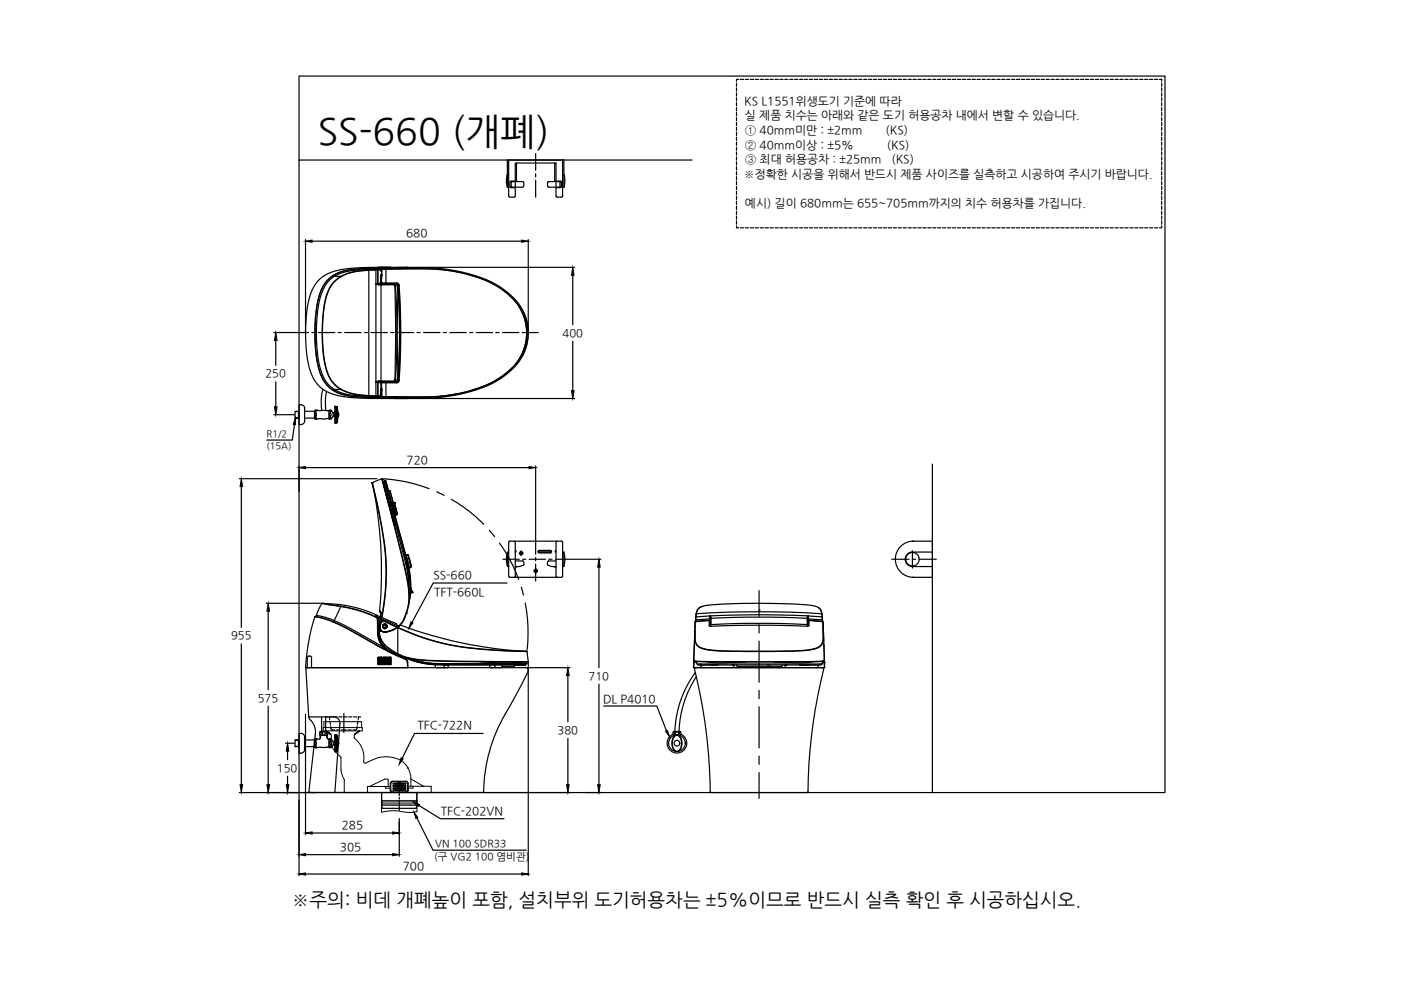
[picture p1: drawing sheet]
<svg xmlns="http://www.w3.org/2000/svg" width="297mm" height="210mm" viewBox="0 0 297 210" stroke-linecap="round" stroke-linejoin="round" font-family="sans-serif">
<!-- layer: 0 -->
<g fill="none" stroke="#000" stroke-width=".25">
<path d="M64.8 50.8v19.6M66.2 51.1h44.4M84.4 56.7h37.4M112 50.8v19.6M121.4 58.4v10.5M58 70.5h5.4M58.5 72.2v5.3M121.4 72.3v10.5M58 87.9h4.4M58.5 81v5.3M62.4 90l-.4 3.3h-5.4M83.6 84.5h38.2"/>
<path d="M50.7 101.5h29.2M51.2 103.2v29.8M81.4 101.5a32 32 0 0 1 9.6 2.1M92.6 104.3l1.6 .7M95.7 105.9l1.2 .7a31.9 31.9 0 0 1 5.7 4.6M103.7 112.4l1.2 1.4M105.9 115.2l.4 .5a31.9 31.9 0 0 1 3.7 7.2M121.3 118.6h6.1M51.2 136.5v29.9M56.5 127.9h11.7M56.9 129.6v16.6M81.2 132.4a.5 .5 0 0 1 .7 0 .5 .5 0 0 1 0 .7"/>
<path d="M81.2 132.4a.5 .5 0 0 0 0 .7 .5 .5 0 0 0 .7 0M81.4 132.6l-.1 .3 .3 .2M81.5 132.4l-.3 .1M81.6 132.5l.2 .2-.1 .3M81.7 132.3l-.2 .1M81.7 132.5l-.4 .1M81.7 132.5a.33 .33 0 0 1 .2 .4 .33 .33 0 0 1-.5 .2 .33 .33 0 0 1-.1-.5M81.9 133l-.5 .1M81.9 133.2l-.4 .1M107.5 123.6h-15.7l-4.5 8.4M110.5 124.5l.5 1.7M111.4 127.9a32.9 32.9 0 0 1 .4 9.8"/>
<path d="M127 120.2v21.4M160.9 125.2v5.5M160.9 132.4v1.8M160.9 135.9v8.8M56.9 149.7v16.7M60.5 157.6h1.9M61 159.3v1.8M64.8 151.4v25.6M64.9 141.9l.6 10.1h5.2M65.5 152l.3 .7M65.8 152.7l.9 1.2 .2 1.6M66 141.6l.1-2.1a.47 .47 0 0 0-.5-.4 .47 .47 0 0 0-.4 .4l-.1 2.1h46.3"/>
<path d="M66.9 155.5l-1.4 12.3 .2 .2M70.2 154.5l.3 .3M70.7 152a1.39 1.39 0 0 1 1.4 1.5M72.1 153.5l-1.1 14.5M72.9 151.3v.6M72.9 152v.1M72.9 152.2v.5M72.9 152.8v.2M72.9 153.1v.5M72.9 153.7v.1M72.9 153.9v.5M72.9 154.5v.1"/>
<path d="M72.9 154.7v.6M75.7 154.5l-.4 .3M111.4 141.5l.5 .3v.6M111.8 141.6h9M111.9 142.5l-3.1 6a36.1 36.1 0 0 0-6.2 18l-.1 1.3-.2 .2h-51.6M112 140.4v45.3M120.4 143.2v9.9M120.4 156.5v9.9M127 145.1v21.3M147.6 141.6l-.3 .2a118.7 118.7 0 0 1 3.3 26.2h20.6a116.6 116.6 0 0 1 3.4-26M160.9 146.4v1.7M160.9 149.9v8.7"/>
<path d="M61 164.6v1.8M63.4 168.1v17.6M66.2 176.6h17.1M80.9 170.7h.2M80.9 170.5h.2M80.9 170.7l.2 .7h7.1l.2-.7h-.2M80.9 168v1.8h.2M81.1 170h-.2v.5M84.7 173.5v3.5M88.2 170h.2v.5h-.2M88.4 168v1.8h-.2M88.8 170.8l4.6 2.8h13.5"/>
<path d="M102.5 168h18.3M124.3 168h3.1M160.9 160.3v1.8M160.9 163.8v5.5M64.8 185.3h45.8"/>
<circle cx="81.6" cy="132.8" r=".5"/>
<circle cx="81.6" cy="132.8" r=".41"/>
<circle cx="84.7" cy="166.3" r=".41"/>
</g>
<g fill="#000" stroke="#000" stroke-width=".21">
<path d="M64.8 51.1l1.4-.2v.5zM110.6 50.9l1.4 .2-1.4 .3zM121.4 56.7l.3 1.7h-.5zM58.5 70.5l.2 1.7h-.5zM58.2 86.3h.5l-.2 1.6zM62.6 88.6l.1 1.4h-.5zM121.2 82.8h.5l-.3 1.7zM51.2 101.5l.2 1.7h-.5zM56.9 127.9l.3 1.7h-.6zM87.1 131.8l.5 .3-.9 1.1zM127 118.6l.3 1.6h-.6zM61 157.6l.2 1.7h-.5z"/>
<path d="M120.4 141.6l.3 1.6h-.6zM50.9 166.4h.5l-.2 1.6zM56.6 166.4h.6l-.3 1.6zM60.7 166.4h.5l-.2 1.6zM64.8 176.6l1.4-.2v.4zM83.3 176.4l1.4 .2-1.4 .2zM87.6 170l1.3 .6-.2 .4zM120.1 166.4h.6l-.3 1.6zM126.7 166.4h.6l-.3 1.6zM63.4 185.3l1.4-.2v.4zM110.6 185.1l1.4 .2-1.4 .2z"/>
</g>
<!-- layer: 6 -->
<path d="M146.7 33.9h-83.3v134.1h134.3v-69.6" fill="none" stroke="#000" stroke-width=".25"/>
<!-- layer: 1 -->
<g fill="none" stroke="#000" stroke-width=".25">
<path d="M70.6 58.4a7.8 7.8 0 0 0-3.3 5.6 32.7 32.7 0 0 0 .8 15.6 6.8 6.8 0 0 0 2.5 3.2M70.6 58.4h.1M70.7 58.4l.2 .2M70.7 58.4a7.8 7.8 0 0 0-3.3 5.6 34.6 34.6 0 0 0 .4 14.8 6.9 6.9 0 0 0 2.9 3.9M70.9 58.6a7.6 7.6 0 0 0-3.2 5.5 34.2 34.2 0 0 0 .4 14.6 6.6 6.6 0 0 0 2.8 3.9M72.3 58.6a7.7 7.7 0 0 0-3.6 6.2 31.5 31.5 0 0 0 .9 14.7 6.3 6.3 0 0 0 2.7 3.1M72.3 58.6v.1M72.3 58.6h-1.4M72.3 58.7a7 7 0 0 0-3.4 5.3 35.2 35.2 0 0 0 .4 14.7 6.5 6.5 0 0 0 3 3.8M78.2 57.2v.1M78.2 57.2l-3.8 .5-2.1 .9M78.2 57.3l-3.7 .5-2.2 .9"/>
<path d="M78.2 57.3v26.6M79.7 57.2h.1M79.7 57.2l-1.5 .1M79.7 57.2v26.7M80 57.2h-1.8M80 57.1l.1 .1M80.1 57.1h.1M80.1 57.1l-.1 .1M80.1 57.1v.1M80.1 56.7h.7zM80.1 56.7h.9zM80.1 56.7h.9h-.2"/>
<path d="M80.1 57.2h-.4M80.1 57.2v2.9M80.1 56.8h2.3l-2.3 .1M80.1 56.8l-2.4 .1a13.6 13.6 0 0 0-7.1 1.5M80.1 57.2h.1M80.1 56.8l.1 .1M80.1 56.9l-2.3 .1a13.8 13.8 0 0 0-7.1 1.4M80.1 56.9l.2 .2M80.2 56.7h-.1l.7 .1M80.3 57.1l-2.4 .1a13.8 13.8 0 0 0-7 1.4M80.3 57.1h.1M80.3 57.2h.6"/>
<path d="M80.3 57.2h-.2M80.3 57.1h-.2M80.3 57.1h1.5M80.3 57v.2M80.4 57h.1M80.4 56.9l-.1 .1M80.4 57h3.9M80.4 57v.1M80.8 59.9h.1M80.8 58.4h.1M80.8 59.8h.1M80.8 59.8v.1"/>
<path d="M80.8 59.9v.1M80.8 58.4v1.5M80.8 57.2v.4M80.8 57.6h.1M80.8 57.5l.1 .1M80.8 56.7h.1M80.8 56.7h.2h-.8M80.9 57.6h.1M80.9 58.3h.1M80.9 58.3l-.1 .1M80.9 58.8l-.1 1.2M80.9 57.2v2.8"/>
<path d="M81 56.7h.1M81.1 56.7h.1M81.2 56.7h.3M81.2 56.7h-.1h.4M81.5 56.7h-.4h.1M81.5 56.7h-.4M81.6 56.7h.4zM81.8 57l.1 .1M81.8 56.7h.1M81.8 56.7h.2h-.4h.4M81.8 56.7h.2h-.4M81.8 57.1v2.9"/>
<path d="M81.9 56.7h.1M82 56.7h.1M82.1 56.7h.7M82.1 56.7h.1M82.1 56.7l.7 .1M82.2 56.7h-.2l.8 .1M82.2 56.7h.7l-.1 .1M82.2 56.7h-.2h.8M82.8 56.7h.1h-.7M82.8 56.7h.1M82.8 56.7h-.8h.2M82.9 56.7h.1"/>
<path d="M82.9 56.7h-.8M84.1 60v.1M84.3 57a54.4 54.4 0 0 1 12.3 .6 21.5 21.5 0 0 1 12.5 6 10.6 10.6 0 0 1-2.2 15.9 28.2 28.2 0 0 1-14.2 4.6l-10.9 .1M84.3 56.8l-3.9 .2M84.3 57l-2.5 .1M84.3 57a49.2 49.2 0 0 1 14.4 1.1 18.3 18.3 0 0 1 11.3 6.8 10.6 10.6 0 0 1-3.2 14.6 27.9 27.9 0 0 1-14.1 4.6h-10.9M84.3 56.8a49.9 49.9 0 0 1 13.8 .9 19.6 19.6 0 0 1 11.9 6.8 10.5 10.5 0 0 1 2 6.1M84.3 56.8v.2M85.8 56.7h.1M86.4 56.7h.1M86.4 56.7l-3.6 .1M86.4 56.7h-4.7a35.9 35.9 0 0 0-11.5 1.1 7.4 7.4 0 0 0-4.8 6.2 34.2 34.2 0 0 0 .4 14.6 7.4 7.4 0 0 0 6.6 5.4l5.8 .5h8.2"/>
<path d="M79.7 60.1l.5 .2M79.7 60.1l.4 .3h.7M80.1 60.1h-.4M80.1 60.1h.1M80.1 60.1l.2 .2M80.2 60.3h.1M80.2 60.3h.6M80.3 60.3v.1M80.3 60.3h.1M80.8 60.3v.1M80.8 60.4v20.4h-.7l-.4 .2M80.8 60h.1"/>
<path d="M80.8 60l.1 .1M80.8 60l-.7 .1M80.9 60h.1M80.9 60v.1M80.9 60h.9M80.9 60.1h1.3M80.9 60.1h3.2l.3 .1 .1 .3M81.1 60.3h-.8M81.1 60.2v.1M81.8 60v.1M82.1 60.2v.1M82.8 60.1l.1 .1"/>
<path d="M83.4 60.3v.1M83.4 60.3l.3 .1 .1 .2M83.4 60.3h-2.6M83.4 60.4l.3 .2M83.4 60.4h-2.6M83.7 60.6l.2 10-.2 10M83.7 60.6h.1M83.8 60.6a167.8 167.8 0 0 1 0 20M84 60.3h-.6M84 60.3l.3 .3M84 60.3h.1M84 60.1l.1 .1"/>
<path d="M84 60.2l.4 .4M84.1 60.2h-2M84.1 60.2l.3 .3M84.1 60.2l-.1 .1M84.1 60l.5 .3a132.3 132.3 0 0 1 0 20.6l-.5 .3M84.1 60h-2.3M84.3 60.6l-.1 10 .2 10M84.3 60.6h-.5M84.3 60.6h.1M84.4 60.6l.3 10-.3 10M84.4 60.6h.1M84.4 60.6a118.6 118.6 0 0 1 0 20"/>
<path d="M84.4 60.5v.1M84.4 60.5a122.4 122.4 0 0 1 0 20.1M84.5 60.5a136.6 136.6 0 0 1 0 20.4l-.4 .2h-2.3M84.5 60.5h.1M84.6 60.5h-.1M108.7 78a18.6 18.6 0 0 1-8.6 4.7M110.1 65a10.2 10.2 0 0 1 0 11.1M110.9 66a10.8 10.8 0 0 1 1.1 4.6M112 70.6a10.4 10.4 0 0 1-1.3 5M112 70.6a11.3 11.3 0 0 1-5.7 9.6 30.7 30.7 0 0 1-14.3 4.1l-6.8 .1-4.8-.2M63.4 98.8v5.4M64.8 99.1h47.4"/>
<path d="M70.6 82.8a11.3 11.3 0 0 0 5.9 1.4l3.6 .1M70.7 82.7a12.7 12.7 0 0 0 7.1 1.5l2.3 .1M70.7 82.7l-.1 .1M70.9 82.6l-.2 .1M70.9 82.6a11.4 11.4 0 0 0 5.8 1.4l3.6 .1M70.9 82.6h1.4M72.3 82.6l2.2 .8 3.7 .5M72.3 82.5l2.2 .9 3.7 .5M72.3 82.5v.1M78.2 83.9l1.5 .1M78.2 83.9h.1M78.2 83.9h1.5"/>
<path d="M79.7 84h.3M79.7 83.9v.1M79.7 81l.4 .1M79.7 83.9l.4 .1M80 84l.1 .1M80.1 84.1h.2M80.1 84.1h.1M80.1 81.1h.1M80.1 81.1v2.9M80.1 84h.1M80.1 84h.2M80.1 84.3l2.2 .1"/>
<path d="M80.1 81.1h.7M80.2 84.3h-.1M80.2 80.9h.1M80.2 80.9l-.5 .1M80.2 80.9h.6M80.3 80.8v.1M80.3 84.1l-.2 .2M80.3 80.9h.1M80.3 84.1h.1M80.3 80.9l-.2 .2M80.3 84.1l.1 .1M80.3 80.9h.7"/>
<path d="M80.3 84v.1M80.4 84.1v.1M80.4 84.2h.1M80.8 82.9v1.1M80.8 80.9h2.6M80.8 82.5h.1M80.8 81.1h.1M80.8 81.2h.1M80.8 81.1l.1 1.6M80.8 82.6h.1M80.8 82.5v.1M80.8 81.1v.1"/>
<path d="M80.9 81.2v2.8M80.9 81.2v2.7M80.9 81.1v.1M80.9 81.2h.9M80.9 81.1h.1M80.9 81h.1M80.9 81h2M80.9 81l-.1 .1M80.9 82.7h.1M80.9 82.9h-.2v1M80.9 83.9l-.6 .1M80.9 81.1h-.1"/>
<path d="M80.9 81.1h.9M81 81h1.2M81 81.1h1.7M81 80.8v.2M81.8 81.1h.1M81.8 84.2h-1.4M81.8 81.2h2.3M81.8 81.2v2.9M81.8 84.1h-1.5M81.9 84.1l-.1 .1M82.2 80.8v.2h.7M82.3 84.4h.4"/>
<path d="M82.7 84.4l3.7 .1M82.8 84.3v.1M82.9 80.9h-.7h1.7M82.9 81l.1 .1M82.9 80.9h1M82.9 80.9v.1M83.1 81h-.2M83.1 81l.9 .1M83.4 80.9h.6M83.4 80.8v.1M83.4 80.8l-2.6 .1M83.7 80.6h.1"/>
<path d="M83.7 80.6l-.3 .2M83.8 80.6h.6l-.4 .3M83.8 80.6l-.1 .2-.3 .1M83.9 80.9l-.8 .1M84 80.9h.1M84.1 81.1h.1M84.4 80.6h.1M84.4 80.6l-.4 .3M84.4 80.9l-.4 .2M84.5 80.6l-.1 .2M84.5 80.6l-.5 .4v.1M84.5 80.6l-.6 .3"/>
<path d="M84.5 80.7h.1M85.9 84.2h.1M85.9 84.4h-.1M86.4 84.2h.1M86.5 84.4l-.1 .1M86.5 84.2h.1M96.8 83.5a53.1 53.1 0 0 1-13 .7l-1.6-.1M113.6 98.8v15M110.1 117.3h.8M110.5 116.8v1M66.7 130.8a45.3 45.3 0 0 0-1.9 10.8h21.6M66.7 130.8l1.4 .2 2.5 .9"/>
<path d="M66.7 130.8l1.8 .2 2.2 .8M67.1 130.5l2.1 .4 1.7 .7M68.3 127.9l4 .7M68.3 127.9l-.7 1.3-.6 1.4-.2 .1M70.6 131.9l3.6 1.7 8.5 4.8 3.3 1.4 .4 .7v1.1M70.7 131.8l3.5 1.7 8.1 4.6-1.2-1M70.7 131.8l-.1 .1M70.9 131.6l3.5 1.7 6.7 3.8M70.9 131.6l-.2 .2M72.3 128.6l.7 .1a22.7 22.7 0 0 1 6.9 2.4l.2 3a4.7 4.7 0 0 0 1 3M72.3 128.6l-1.4 3M72.3 128.5l-3.9-.6a27.7 27.7 0 0 1 11.3 2.4"/>
<path d="M72.3 128.5v.1M72.3 128.5a27.3 27.3 0 0 1 7.4 2.3M79.7 130.3v.5M79.7 130.3l1.1 .6M79.7 130.8l.3 .2 .1 .4M80.1 131.4v2.7M80.1 134.1a4.7 4.7 0 0 0 2.3 4M80.1 139.9h.7M80.1 139.9l.8-.1v.2h-.7zM80.1 139.4l.1 .1M80.1 134.1a4.8 4.8 0 0 0 2.7 4.2M80.1 139.4h.8v.2h-.7z"/>
<path d="M80.2 139.8l-.1 .1 .1 .2h.6M80.2 139.8h.7l.1 .1-.2 .2M80.2 139.5v.1M80.2 139.8h.1M80.2 139.6h.1M80.2 130.9l.1 3.2a4.5 4.5 0 0 0 2.6 4l1.5 .8M80.2 130.9l-.5-.3 .4 .4v.4M80.2 130.9l1.3 .6M80.8 130.8l3.1 1.4 .2 .4M80.8 139.3l.2 .2-.1 .1h-.7M80.8 139.3h-.6l-.1 .2 .1 .1M80.8 139.9v.1"/>
<path d="M80.8 139.3h.1M80.9 131.6h.1M80.9 131.6h.9l2.3 1M80.9 131.6v.2M80.9 139.9h-.1M80.9 139.4l-.7 .1M81.1 139.9h.7M81.1 139.4l.1 .1M81.1 139.9l.8-.1v.2h-.7zM81.1 139.4h.8v.2h-.7zM81.2 139.8h.7l.1 .1-.2 .2M81.2 139.8l-.1 .1 .1 .2h.6"/>
<path d="M81.2 139.5v.1M81.2 139.8h.1M81.2 139.6h.1M81.8 139.3h-.6l-.1 .2 .1 .1M81.8 139.3l.2 .2-.1 .1h-.7M81.8 139.9v.1M81.8 139.4h.1M81.9 139.4l-.7 .1M81.9 139.9h-.1M82.1 139.9h.7M82.1 139.4l.8 .1-.7 .1zM82.1 139.4l.1 .1"/>
<path d="M82.1 139.8l.8 .1-.1 .1h-.6zM82.2 139.8h.7v.1l-.1 .2M82.2 139.8l-.2 .1 .1 .2h.7M82.2 139.5v.1M82.2 139.6h.1M82.2 139.8h.1M82.4 138.1l.4 .2M82.4 138.1h.1M82.8 138.3l1.7 .8h.5M82.8 138.3l3.1 1.4 .4 .3 .1 .5M82.8 139.3h-.7l-.1 .2 .2 .1M82.8 139.3l.1 .2v.1h-.7"/>
<path d="M82.8 139.9v.1M82.8 139.3v.1M82.9 139.9h-.1M82.9 139.4l-.7 .1M84.1 132.6a.54 .54 0 0 0 .9-.1 87.3 87.3 0 0 0 26.6 5.6M84.3 133.1l-2.5-1.3a1.05 1.05 0 0 0-1.5 1 5 5 0 0 0 2.9 5.2 12.9 12.9 0 0 0 7.4 2.1l6.4 .2 14.9 .1M84.3 133.1a54.5 54.5 0 0 0 22.3 4.9l5.1 .1M84.3 133.1l-2.5-1.2a.96 .96 0 0 0-1.4 .9 5 5 0 0 0 2.9 5.2 13.2 13.2 0 0 0 7.3 2l21.4 .3-.3-2.2M84.3 133a52.6 52.6 0 0 0 21.3 4.9l6 .2M84.3 133.1v5.5M84.4 138.9h.4M84.4 138.7v.2"/>
<path d="M84.5 138.9l.1 .2M84.8 138.9a18.7 18.7 0 0 0 10 2.1h16.6M84.9 139l.1 .1M85 139.1l.3 .1M85.4 139.2a18.6 18.6 0 0 0 7.9 1.7h18.2l-2.4 .1M86.1 139.6l.3 .9M87.1 139.7a24.2 24.2 0 0 0 9.5 1h14.4a.34 .34 0 0 0 .4 .1 .34 .34 0 0 0 .2-.4M111.6 138.1h.1M111.7 138v.1M113.2 121.1h.7M113.6 120.6v1M147.3 134.3l-.2 6.2"/>
<path d="M147.3 132.7v.2M147.4 131.9l-.1 .7a9.2 9.2 0 0 0 .4 4.1 3.5 3.5 0 0 0 2.8 1.2 189.3 189.3 0 0 0 21.2-.1 2.98 2.98 0 0 0 2.7-1.5l.2-1-.1-2.2M147.4 131.8v.1M147.4 131.8h.1M147.4 131.8a11.5 11.5 0 0 0 .2 4.7 4.1 4.1 0 0 0 3.5 1.4l5.1 .1a111.8 111.8 0 0 0 16.2-.4 2.41 2.41 0 0 0 2.1-3.1v-1.5M147.4 131.7v.1M147.5 131.4v.3M147.6 131.4v.3M147.6 131.4h-.1M147.6 130.2l-.1 1.2M147.6 130.8v.6M147.6 130.8h-.1"/>
<path d="M147.6 130.1v.7M147.6 130.1a1.9 1.9 0 0 1 2.1-1.7 130.3 130.3 0 0 1 22.5 0 1.9 1.9 0 0 1 2 1.7M147.6 130.1v.1M147.6 130.1a208.9 208.9 0 0 1 26.6 0M148.9 128.6a1.7 1.7 0 0 0-1.3 1.6M150.4 131.6l-3 .2M150.4 131.6v1l.2 .2a322.4 322.4 0 0 1 20.9-.1v-1.1M150.4 131.5h.1M150.4 132l.1 .1M150.5 131.2v.8M150.5 131.2l-2.9 .2M150.5 130.6l.2 .3v1.9"/>
<path d="M150.5 130.6v.6M150.5 130.6l.2 .2v.3M150.5 130.6a215.4 215.4 0 0 1 20.9 0M150.5 130.6l-2.9 .2M150.5 132.1v.7M150.7 131.2h-.2M150.7 131.1l.1 1.3a257.3 257.3 0 0 1 20.3 0v-1.3M150.7 131.1a213.9 213.9 0 0 1 20.4 0M160.9 129.3h.1M171.2 131.2h.2M171.4 130.6l-.2 .3v1.9M171.4 130.6v.6"/>
<path d="M171.4 130.6l-.2 .2-.1 .3M171.4 130.6l2.9 .2M171.4 131.2v1.5M171.4 131.2l2.9 .2M171.5 131.6l3 .1v1.4M171.5 131.6l2.9 .2M171.5 131.5v.1M173.5 128.8l.5 .5M174 129.3l.3 .9M174.2 130.1l.1 .7M174.2 130.1l.1 .1M174.3 130.8v.6"/>
<path d="M174.3 130.2l.1 1.2M174.3 130.8h.1M174.3 131.4v.3M174.3 131.4h.1M174.4 131.4v.3M174.4 131.8l.1 1.3M174.4 131.7v.1M174.5 131.8v.1M174.5 132.2l.2 3.7M174.5 133.1l.3 6.3a.47 .47 0 0 1 0 .6 .47 .47 0 0 1-.5 .2l-21.7 .1a23.4 23.4 0 0 1-5.5-.3l.2-6.3M174.7 136.6v1.5M174.7 138.4l.1 2.1"/>
<path d="M174.8 140a1.16 1.16 0 0 1-1.3 .3l-21.9 .1a13.9 13.9 0 0 1-4.5-.3v-.1M174.8 139.5v.3M65.1 141.5l-.2 .4M69.1 155l1 .7-.9-.7M75.2 155.7l1-.7-1 .7M76.2 155l-1 .7M80.1 140.7l.7 .1M80.1 140.3l.7 .1M80.1 140.7h.8v.1l-.7 .1zM80.2 140.3l.7-.1v.2l-.7 .1zM80.2 140.2h.7l.1 .2-.2 .1M80.2 140.2l-.1 .1 .1 .2h.6"/>
<path d="M80.2 140.6h.7l.1 .2-.2 .1M80.2 140.6l-.1 .1 .1 .2h.6M80.2 140.2h.1M80.2 140.6h.1M80.8 140.4v.1M80.8 140.8v.1M80.8 140h.1M80.8 140.9h.1M80.9 140.3l-.1 .1M80.9 140.7l-.1 .1M81.1 140.7l.7 .1M81.1 140.3l.7 .1"/>
<path d="M81.1 140.3l.8-.1v.2l-.7 .1zM81.2 140.6l-.1 .1 .1 .2h.6M81.2 140.6h.7l.1 .2-.2 .1M81.2 140.2h.7l.1 .2-.2 .1M81.2 140.2l-.1 .1 .1 .2h.6M81.2 140.7h.7l-.1 .2M81.2 140.7v.2h.6M81.2 140.2h.1M81.2 140.6h.1M81.8 140.4v.1M81.8 140.8v.1M81.8 140.9h.1"/>
<path d="M81.8 140h.1M81.9 140.7l-.1 .1M81.9 140.3l-.1 .1M82.1 140.7l.8-.1v.2l-.8 .1zM82.1 140.7l.7 .1M82.1 140.3l.7 .1M82.1 140.3h.8l-.1 .2h-.6zM82.2 140.2h.7v.2l-.1 .1M82.2 140.7l-.1 .2h.7M82.2 140.7h.7l-.1 .2M82.2 140.2l-.2 .1 .1 .2h.7M82.2 140.2h.1"/>
<path d="M82.2 140.6h.1M82.8 140.4v.1M82.8 140.8v.1M82.8 140h.1M82.8 140.9h.1M82.9 140.7l-.1 .1M82.9 140.3l-.1 .1M86.4 140.5v1.1M92.2 141l.2 .5M92.4 141.6h2.5M92.5 140.8h.1M94.4 141h.1"/>
<path d="M95.1 141.4l-.2 .1M95.1 141l-.1 .4M95.1 141h-.8l-.2 .5M95.1 141h.1M102 140.3l4.9 .3 4.2-.2M103.8 141l.1 .4M103.9 141.4l.1 .1M104 141.6h2.3M104.8 141l.3 .5M106.5 141.4l-.2 .1M106.5 141v.4M109.1 141h.1"/>
<path d="M109.1 141l-.1 .4h-2.5M110.4 140.8h.3a.58 .58 0 0 1 .8 .1M111.5 140.8h.1M111.5 140.4h.3M111.6 140.7l-11.6 .1a54 54 0 0 1-10.5-.4l-2.9-.8a19.5 19.5 0 0 0 8.2 1.2h2.1M111.6 140.7h.1M112 140.3l-.1 .1M147.1 140.5v1.1M147.1 141.6h27.4M147.1 140.5h.6M147.1 140.4h.1M147.2 140.1l-.1 .4"/>
<path d="M147.8 140.7v.1a.62 .62 0 0 0 .9 .2h25.2l.4-.3M148.4 141h3.8M148.4 140.8h.2M148.6 141l.2 .5M149.9 140.3a35.6 35.6 0 0 0 8.2 .1M155.2 141h.5zM155.6 141.4l-.1 .1M155.6 141v.4M156.1 141l.4 .4h9.1l.4-.4M162.7 141h.6M166.7 141h-.2l.1 .5M166.8 141h-.4h.5"/>
<path d="M169.5 141h4.2M172.2 140.3a34.9 34.9 0 0 1-8.1 .1M173.5 141.4l-.2 .1M173.5 141l-.1 .4M173.7 140.8h.2M174.4 140.5h.3M174.4 140.2a.44 .44 0 0 1-.1 .5 .44 .44 0 0 1-.5 .1h-25.8l-.2-.1-.1-.4M174.5 141.6h.3M174.7 140.1v.4M174.7 140.5l.1 1.1M174.7 140.4h.1M174.8 140.5h.1"/>
<path d="M174.8 140.5v1.1M86.5 162.8v.1"/>
<circle cx="83.8" cy="166.1" r=".1"/>
<circle cx="83.8" cy="167.2" r=".1"/>
<circle cx="83.8" cy="167.5" r=".1"/>
<circle cx="83.8" cy="166.5" r=".1"/>
<circle cx="83.8" cy="166.8" r=".1"/>
<circle cx="84.2" cy="166.1" r=".1"/>
<circle cx="84.2" cy="167.2" r=".1"/>
<circle cx="84.2" cy="167.5" r=".1"/>
<circle cx="84.2" cy="166.5" r=".1"/>
<circle cx="84.2" cy="166.8" r=".1"/>
<circle cx="84.7" cy="166.8" r=".1"/>
<circle cx="84.7" cy="167.2" r=".1"/>
<circle cx="84.7" cy="167.5" r=".1"/>
<circle cx="84.7" cy="166.5" r=".1"/>
<circle cx="84.7" cy="166.1" r=".1"/>
<circle cx="85.1" cy="166.1" r=".1"/>
<circle cx="85.1" cy="167.2" r=".1"/>
<circle cx="85.1" cy="167.5" r=".1"/>
<circle cx="85.1" cy="166.5" r=".1"/>
<circle cx="85.1" cy="166.8" r=".1"/>
<circle cx="85.5" cy="166.1" r=".1"/>
<circle cx="85.5" cy="166.5" r=".1"/>
<circle cx="85.5" cy="166.8" r=".1"/>
<circle cx="85.5" cy="167.5" r=".1"/>
<circle cx="85.5" cy="167.2" r=".1"/>
<circle cx="85.9" cy="166.1" r=".1"/>
<circle cx="85.9" cy="166.8" r=".1"/>
<circle cx="85.9" cy="167.2" r=".1"/>
<circle cx="85.9" cy="166.5" r=".1"/>
<circle cx="85.9" cy="167.5" r=".1"/>
</g>
<path d="M63.4 99.1l1.4-.2v.5zM112.2 98.9l1.4 .2-1.4 .3z" fill="#000" stroke="#000" stroke-width=".21"/>
<!-- layer: 4 -->
<g fill="none" stroke="#000" stroke-width=".25">
<path d="M107.6 36.9l-.2 1.4 .2 1.4M107.6 39.7v-5.8h12v5.8M107.6 39.7h.3M107.9 33.9v7.7M108.3 39.8h.9M108.6 39.7h2.2M108.6 39.7l-.2-.2v-.8l.2-.2h2.3l.2 .7-.3 .5M109.5 34.6v3.8l-1.3 .1-.1 1.1 .2 .2M116.3 39.7h2.2M116.3 38.5h2.2M116.3 38.5l-.2 .1v.6l.2 .5M117.6 34.6v3.8l1.4 .1v1.1l-.2 .2"/>
<path d="M117.9 39.8h.9M118.6 38.5l.1 .2 .1 .8-.2 .2M119.3 33.9v7.7M119.3 39.7h.3M119.6 36.9l.2 1.4-.2 1.4M107.9 41.6l.2 .2M108.1 41.8h.9M109.2 41.6v-7h8.7v7M109.2 41.6l-.2 .2M117.9 41.6l.2 .2M118.1 41.8h1M119.3 41.6l-.2 .2"/>
<path d="M62.6 87.3v1.3M63.3 87.2v1.4M63.4 87.2l-.8 .1 .8-.1M63.4 87.2v1.4h-.8h.8M63.8 85.8h-.4v4.2h.4M63.8 85.8h.1M63.8 90h.1M63.8 85.8a.77 .77 0 0 1 .8 .8M64.6 86.6v2.6M64.6 87.2h2.1M64.6 88.6h2.1M64.6 89.2a.77 .77 0 0 1-.8 .8"/>
<path d="M66.7 88.6h.1M66.7 88.8l.3 .1 1.1-.1M66.8 88.8l.1-.4 .2 .5M66.8 87.6a.33 .33 0 0 1 .3 .3 .33 .33 0 0 1-.3 .3zM67.1 86.9l-.2 .5-.1-.4M68.1 87h-.9a.35 .35 0 0 0-.5 .3v1.3M68.5 82.5l-.4 2.3v2.2h1M69.1 87l.6 .1M69.2 83l-.2 2 .1 2.1M69.7 88.8h-1.6M69.8 87l.2 .3 .2-.3M69.9 87.6a.32 .32 0 0 1 .3 .3 .32 .32 0 0 1-.3 .3z"/>
<path d="M70.2 88.8l-.2-.3-.2 .4M70.3 87.1l.3 .5M70.3 88.7l-.2 .2-.3-.1M70.3 87.1l-.2-.2-.4 .2v1.7M70.6 87.6v.6h.4M70.6 88.2l-.3 .5M70.6 87.6h.4M71.1 86.2l-.1-.1v3.6h.3M71.1 86.2v3.5M71.1 87.2h.2M71.1 88.7h.2M71.1 89h.2"/>
<path d="M71.1 89.1h.2M71.1 86.6h.2M71.1 86.5h.2M71.1 86.4h.2M71.1 86.3h.2M71.1 86.2h.2M71.1 88.9h.2M71.1 88.8h.2M71.1 88.4h.2M71.1 88.5h.2M71.1 88.6h.2M71.1 88h.2"/>
<path d="M71.1 88.1h.2M71.1 88.2h.2M71.1 88.3h.2M71.1 87.9h.2M71.1 87.8h.2M71.1 87.7h.2M71.1 87.6h.2M71.1 87.5h.2M71.1 87.4h.2M71.1 87.3h.2M71.1 87.1h.2M71.1 87h.2"/>
<path d="M71.1 86.9h.2M71.1 86.8h.2M71.1 86.7h.2M71.1 89.3h.2M71.1 89.4h.2M71.1 89.5h.2M71.1 89.6h.2M71.1 89.2h.2M71.1 86.2h.1M71.1 89.7h.1M71.3 86.2h.2M71.3 86.2v3.5"/>
<path d="M71.4 86.2v3.4M71.5 86.3v3.3M71.5 86.2l.1 1.8-.1 1.6M71.5 89.6l-.2 .1M71.6 87.3l.2 .6-.2 .6M107.6 117.2l-.2 1.4 .2 1.4M107.9 117.1h-.3v3h.3M109 114.7l.2 .3v7.2l-.2 .2M109.2 116.8h.2v.3h-.2M109.2 118.9h1.6M110.8 118.9l.3 .4v.5l-.9 .3h-1M114.1 116.8l.2-.1h2.4l.3 .3-.3 .2h-2.4l-.2-.1z"/>
<path d="M114.2 116.9l2.5-.1 .1 .2-.1 .1h-2.4zM116.3 118.9h1.6M116.3 118.9l-.2 .4v.5l.8 .3h1M117.9 116.8h-.2v.3h.2M118.1 114.7l-.2 .3v7.2l.2 .2M119.1 114.7h-11l-.2 .3v7.3l11.2 .1M119.1 114.7l.2 .3v7.2l-.2 .2M119.3 117.1h.3v3h-.3M119.6 117.2l.2 1.4-.2 1.4M193.4 114.7h4.3v7.7h-4.3M193.7 114.7a3.8 3.8 0 0 0-3.9 3.9 3.8 3.8 0 0 0 3.9 3.8M197.7 117.1l-4.2-.1a1.53 1.53 0 0 0-1.6 1.6 1.53 1.53 0 0 0 1.6 1.5h4.2"/>
<path d="M109.6 120.1l-.4 .1M117.5 120.1l.4 .1M62.6 158.2l.8 .1M63.3 156.9v1.4M63.4 156.9l-.8 .1M63.4 156.9l-.8 .1v1.2l.8 .1M64.6 156.9h2.1M64.6 156.3v2.6M64.6 156.3a.85 .85 0 0 0-1.2-.8v4.2a.9 .9 0 0 0 1.2-.8M66.7 158.4l.3 .2 .8-.2 1.2 .1M66.8 158.5l.1-.4 .2 .5M66.8 157.3a.33 .33 0 0 1 .3 .3 .33 .33 0 0 1-.3 .3z"/>
<path d="M67.1 156.6l-.2 .5-.1-.4M67.8 155.2l.3 .3-.3 .3M67.9 155.9l-.1 .8-.6-.1a.35 .35 0 0 0-.5 .4v1.4v-.1h-2.1M67.9 155.9h1.4v.5M68 155.9l-.1 .3M68 156.2l-.1 .2M68.2 155.1h-.3l-.1 .3 .1 .5M68.2 152v3.1h1.1M69.1 152v3.1M69.3 155.9v.3M69.3 156.2v.2M69.4 155.1l.1 .5-.1 .3"/>
<path d="M69.4 156.4l.3 .3M69.4 155.2l-.3 .3 .3 .3M69.6 156.7l.1 .1M69.7 156.8v1.6a.72 .72 0 0 0 .9-.5M69.7 158.4h.1M69.7 156.8h.1M69.7 158.4h-.1M69.7 158.4h-.6M69.7 156.7a.77 .77 0 0 1 .9 .6M69.8 156.7l.2 .3 .2-.3M69.9 157.3a.32 .32 0 0 1 .3 .3 .32 .32 0 0 1-.3 .3zM70.2 158.5l-.2-.4-.2 .4"/>
<path d="M70.6 157.3v.6h.4M70.6 157.3h.4M71.1 155.8h.1M71.1 159.4h.1M71.1 158.2h.2M71.1 156.9h.2M71.1 158.3h.2M71.1 158.4h.2M71.1 156.8h.2M71.1 156.7h.2M71.1 156h.2M71.1 155.8v3.6"/>
<path d="M71.1 158.7h.2M71.1 158.8h.2M71.1 156.2h.2M71.1 156.1h.2M71.1 155.9h.2M71.1 158.5h.2M71.1 158.6h.2M71.1 158.1h.2M71.1 157.6h.2M71.1 157.7h.2M71.1 157.8h.2M71.1 157.9h.2"/>
<path d="M71.1 158h.2M71.1 157.5h.2M71.1 157.4h.2M71.1 157.3h.2M71.1 157.2h.2M71.1 157.1h.2M71.1 157h.2M71.1 156.6h.2M71.1 156.5h.2M71.1 156.4h.2M71.1 156.3h.2M71.1 159h.2"/>
<path d="M71.1 159.1h.2M71.1 159.2h.2M71.1 159.3h.2M71.1 158.9h.2M71.3 155.9h.1M71.3 155.9l-.3-.1 .1 3.6M71.3 155.9v3.4M71.4 159.3h-.1M71.4 155.9h.1M71.5 155.9v3.4M71.5 155.9l.1 1.7-.1 1.6M71.6 157l.2 .6-.2 .6"/>
<path d="M142.7 155.7a2.08 2.08 0 0 0-.8 3.2 2.08 2.08 0 0 0 3.3 0 2.08 2.08 0 0 0-.8-3.2M142.7 155.2l.3 .3-.3 .3M142.8 155.9h.1M142.8 155.9v.1M142.9 155.9h.1M142.9 156.1a.83 .83 0 0 1 .9-.3 .83 .83 0 0 1 .6 .7 2.33 2.33 0 0 1-.5 2.8 1.03 1.03 0 0 1-1.4-1.2 2.5 2.5 0 0 1 .4-2zM143 156.2a.77 .77 0 0 1 .8-.3 .77 .77 0 0 1 .5 .7 2 2 0 0 1-.8 2.7 2.03 2.03 0 0 1-.5-3.1zM144.1 155.9l.2 .1M144.2 155.9h.1M144.2 155.1l.2 .3-.2 .5M144.3 155.1h-1.5l-.1 .5 .1 .3M144.3 155.2l-.3 .3 .3 .3"/>
<path d="M147.4 142.6a22.4 22.4 0 0 0-4.3 12.5M147.6 143.5a22.4 22.4 0 0 0-3.6 11.5"/>
<circle cx="110.5" cy="117.3" r=".35"/>
<circle cx="110.5" cy="117.3" r=".18"/>
<circle cx="193.5" cy="118.6" r="1.43"/>
<circle cx="113.6" cy="121" r=".35"/>
<circle cx="113.6" cy="121" r=".18"/>
<circle cx="68.6" cy="155.5" r=".34"/>
<circle cx="143.5" cy="155.5" r=".34"/>
<circle cx="143.5" cy="157.6" r="1.77"/>
<circle cx="143.5" cy="157.6" r=".6"/>
</g>
<!-- layer: 3 -->
<g fill="none" stroke="#000" stroke-width=".25">
<path d="M156.2 17.6v.7M156.2 18.6v.7M156.2 19.7v.7M156.6 16.8h-.4v.4M157 16.8h.7M158 16.8h.7M159.1 16.8h.7M160.1 16.8h.7M161.2 16.8h.7M162.2 16.8h.7M163.2 16.8h.7M164.3 16.8h.7"/>
<path d="M165.3 16.8h.7M166.4 16.8h.7M167.4 16.8h.7M168.5 16.8h.7M169.5 16.8h.7M170.6 16.8h.7M171.6 16.8h.7M172.7 16.8h.7M173.7 16.8h.7M174.8 16.8h.6M175.8 16.8h.7M176.8 16.8h.7"/>
<path d="M177.9 16.8h.7M178.9 16.8h.7M180 16.8h.7M181 16.8h.7M182.1 16.8h.7M183.1 16.8h.7M184.2 16.8h.7M185.2 16.8h.7M186.3 16.8h.7M187.3 16.8h.7M188.3 16.8h.7M189.4 16.8h.7"/>
<path d="M190.4 16.8h.7M191.5 16.8h.7M192.5 16.8h.7M193.6 16.8h.7M194.6 16.8h.7M195.7 16.8h.6M196.7 16.8h.7M197.7 16.8h.7M198.8 16.8h.7M199.8 16.8h.7M200.9 16.8h.7M201.9 16.8h.7"/>
<path d="M203 16.8h.7M204 16.8h.7M205 16.8h.7M206.1 16.8h.7M207.1 16.8h.7M208.2 16.8h.7M209.2 16.8h.7M210.3 16.8h.7M211.3 16.8h.7M212.4 16.8h.7M213.4 16.8h.7M214.5 16.8h.7"/>
<path d="M215.5 16.8h.7M216.6 16.8h.7M217.6 16.8h.7M218.6 16.8h.7M219.7 16.8h.7M220.7 16.8h.7M221.8 16.8h.7M222.8 16.8h.7M223.9 16.8h.7M224.9 16.8h.7M226 16.8h.7M227 16.8h.7"/>
<path d="M228.1 16.8h.7M229.1 16.8h.7M230.1 16.8h.7M231.2 16.8h.7M232.2 16.8h.7M233.3 16.8h.7M234.3 16.8h.7M235.4 16.8h.7M236.4 16.8h.7M237.5 16.8h.7M238.5 16.8h.7M239.6 16.8h.6"/>
<path d="M240.6 16.8h.7M241.6 16.8h.7M242.7 16.8h.7M243.7 16.8h.7M244.8 16.8h.7M245.8 16.8h.5v.4M246.3 17.6v.7M246.3 18.6v.7M246.3 19.7v.7M63.4 33.9v-17.8h183.6v151.9h-49.3M156.2 20.7v.7M156.2 21.8v.7"/>
<path d="M156.2 22.8v.7M156.2 23.9v.7M156.2 24.9v.7M156.2 26v.6M156.2 27v.7M156.2 28v.7M156.2 29.1v.7M156.2 30.1v.7M156.2 31.2v.7M156.2 32.2v.7M156.2 33.3v.7M156.2 34.3v.7"/>
<path d="M156.2 35.3v.7M156.2 36.4v.7M156.2 37.4v.7M156.2 38.5v.7M156.2 39.5v.7M246.3 20.7v.7M246.3 21.8v.7M246.3 22.8v.7M246.3 23.9v.7M246.3 24.9v.7M246.3 26v.6M246.3 27v.7"/>
<path d="M246.3 28v.7M246.3 29.1v.7M246.3 30.1v.7M246.3 31.2v.7M246.3 32.2v.7M246.3 33.3v.7M246.3 34.3v.7M246.3 35.3v.7M246.3 36.4v.7M246.3 37.4v.7M246.3 38.5v.7M246.3 39.5v.7"/>
<path d="M156.2 47.9v.4h.4M156.2 40.6v.7M156.2 41.6v.7M156.2 42.7v.7M156.2 43.7v.7M156.2 44.8v.7M156.2 45.8v.7M156.2 46.8v.7M157 48.3h.7M158 48.3h.7M159.1 48.3h.7M160.1 48.3h.7"/>
<path d="M161.2 48.3h.7M162.2 48.3h.7M163.2 48.3h.7M164.3 48.3h.7M165.3 48.3h.7M166.4 48.3h.7M167.4 48.3h.7M168.5 48.3h.7M169.5 48.3h.7M170.6 48.3h.7M171.6 48.3h.7M172.7 48.3h.7"/>
<path d="M173.7 48.3h.7M174.8 48.3h.6M175.8 48.3h.7M176.8 48.3h.7M177.9 48.3h.7M178.9 48.3h.7M180 48.3h.7M181 48.3h.7M182.1 48.3h.7M183.1 48.3h.7M184.2 48.3h.7M185.2 48.3h.7"/>
<path d="M186.3 48.3h.7M187.3 48.3h.7M188.3 48.3h.7M189.4 48.3h.7M190.4 48.3h.7M191.5 48.3h.7M192.5 48.3h.7M193.6 48.3h.7M194.6 48.3h.7M195.7 48.3h.6M196.7 48.3h.7M197.7 48.3h.7"/>
<path d="M198.8 48.3h.7M199.8 48.3h.7M200.9 48.3h.7M201.9 48.3h.7M203 48.3h.7M204 48.3h.7M205 48.3h.7M206.1 48.3h.7M207.1 48.3h.7M208.2 48.3h.7M209.2 48.3h.7M210.3 48.3h.7"/>
<path d="M211.3 48.3h.7M212.4 48.3h.7M213.4 48.3h.7M214.5 48.3h.7M215.5 48.3h.7M216.6 48.3h.7M217.6 48.3h.7M218.6 48.3h.7M219.7 48.3h.7M220.7 48.3h.7M221.8 48.3h.7M222.8 48.3h.7"/>
<path d="M223.9 48.3h.7M224.9 48.3h.7M226 48.3h.7M227 48.3h.7M228.1 48.3h.7M229.1 48.3h.7M230.1 48.3h.7M231.2 48.3h.7M232.2 48.3h.7M233.3 48.3h.7M234.3 48.3h.7M235.4 48.3h.7"/>
<path d="M236.4 48.3h.7M237.5 48.3h.7M238.5 48.3h.7M239.6 48.3h.6M240.6 48.3h.7M241.6 48.3h.7M242.7 48.3h.7M243.7 48.3h.7M244.8 48.3h.7M246.3 47.9v.4h-.5M246.3 40.6v.7M246.3 41.6v.7"/>
<path d="M246.3 42.7v.7M246.3 43.7v.7M246.3 44.8v.7M246.3 45.8v.7M246.3 46.8v.7M102.4 155.5h-14.5l-2.6 5.3M128 149.7h11.3l2 5.3M63.4 169.6v11.9M84.7 174.2v7.3M88.4 173.4l3.4 6.9h19.8M64.8 181.2h18.5"/>
</g>
<path d="M141.1 155.1l.4-.2 .5 1.3zM85.1 160.7l.4 .2-.8 1.1zM87.8 172.2l.8 1.1-.4 .2zM63.4 181.2l1.4-.2v.4zM83.3 181l1.4 .2-1.4 .2z" fill="#000" stroke="#000" stroke-width=".21"/>
<!-- layer: CENTER -->
<g fill="none" stroke="#000" stroke-width=".25">
<path d="M113.6 32.6v3.5M113.6 36.8v.7M113.6 38.2v3.6M63.4 70.5h2M66.1 70.5h.7M67.5 70.5h3.5M71.7 70.5h.7M73.1 70.5h3.5M77.3 70.5h.7M78.7 70.5h3.4M82.8 70.5h.7M84.2 70.5h3.5"/>
<path d="M88.4 70.5h.7M89.8 70.5h3.5M94 70.5h.7M95.4 70.5h3.5M99.6 70.5h.7M101 70.5h3.4M105.1 70.5h.7M106.5 70.5h3.5M110.7 70.5h.7M112.1 70.5h2M106.6 118.6h3.5M110.8 118.6h.7"/>
<path d="M112.2 118.6h3.5M113.6 113.9v3.6M113.6 118.2v.7M113.6 119.6v3.6M116.4 118.6h.7M117.8 118.6h3.4M189.1 118.6h3.6M193.4 118.6h.7M193.4 116.8v3.7M194.8 118.6h3.7"/>
</g>
<!-- layer: CEN -->
<path d="M84.7 166.7v2M84.7 169.1v.3M84.7 169.8v2" fill="none" stroke="#000" stroke-width=".25"/>
<!-- layer: 0 -->
<g fill="none" stroke="#000" stroke-width=".21">
<path d="M68.5 154.3h8.3v.7h-8.3zM68.7 154.3v-1.3h8v1.3M69.1 155l1 .7M70.1 155.6l.2 .3M70.2 155.9v1.7M70.3 157.6l.1 .7a5.1 5.1 0 0 0 1.8 2.2l.2 3.1 .6 1.8v2.6h18.4v-1.3h-4.8M75.2 156.6a5.2 5.2 0 0 1 1.9 4.8M75.3 155.6l-.2 .3 .1 .7M76.2 155l-1 .7M78.3 166.8l3.3-1.6h.6l.1 1.6M80.2 160.6l-1.7 .8a1.38 1.38 0 0 1-1.3 .4l-.1-.4M80.3 160.6a5.7 5.7 0 0 1 6 1.9 5.8 5.8 0 0 1 .8 4.2"/>
<path d="M80.9 170h.1M80.9 168v4.2a12.2 12.2 0 0 1 5.6 .1l1.9-.2v-4.1M80.9 170.7h.1M80.9 170h7.5M80.9 169.8h7.5M80.9 170.4v.1M81.1 170.5h7.1M81.1 170.7h7.1M81.7 166.8v.3h1M82.7 166.8h-4.8v1.2M83.2 167.9h2.9M83.2 168l-.3-.1-.2-.3v-1.5l.3-.4 .2-.1 3.1 .1 .3 .4v1.5l-.1 .2-.4 .2"/>
<path d="M86.4 166.1v1.4M86.4 166.1l-.3-.3h-3.1l-.1 .3v1.4l.3 .4M86.4 167.5l-.3 .4M87.1 165.1l2.8 1.6M87.6 166.7v.4h-1M88.4 169.8h.1M88.4 170.4v.1M88.4 170h.1M88.4 170.7h.1"/>
<circle cx="83.4" cy="167.5" r=".1"/>
<circle cx="83.4" cy="167.2" r=".1"/>
<circle cx="83.4" cy="166.5" r=".1"/>
<circle cx="83.4" cy="166.1" r=".1"/>
<circle cx="83.4" cy="166.8" r=".1"/>
</g>
<!-- layer: 2 -->
<g fill="none" stroke="#000" stroke-width=".25">
<path d="M68.9 152h.5M69.8 152h.6M69.8 152l.1 .5M69.9 152.9l.1 .7M70.1 153.9l.1 .6M70.5 154.8h.5M70.8 152h.7M71.4 154.8h.7M71.8 152h.7M72.4 154.8h1M72.9 152h.7M73.8 154.8h.7"/>
<path d="M73.9 152h.7M74.8 154.8h.5M75 152h.7M75.7 153.9v.6M75.9 152.9l-.1 .7M76.5 152h-.5l-.1 .5"/>
</g>
<!-- layer: 66 -->
<path d="M147.6 141.6h26.4a.5 .5 0 0 1 .6 .4" fill="none" stroke="#000" stroke-width=".25"/>
<!-- layer: 00_COMPONENTS -->
<g fill="none" stroke="#000" stroke-width=".25">
<path d="M78.9 102.4h.1M78.9 102.4a87 87 0 0 1 1.6 27.2M78.9 102.4a86.3 86.3 0 0 1 3 18.9 53.1 53.1 0 0 1-1.2 10.6M78.9 102.3v.1M78.9 102.3a88.5 88.5 0 0 1 3 17.7 50.6 50.6 0 0 1-1.3 12.8M78.9 102.3h.1M80.9 101.5l2.5 9.5M81 101.6l2.5 9.4M81 101.6l1.5 5.4M81 101.6l-2.1 .7M81.1 101.6h.1M81.1 101.6l1.4 5.4"/>
<path d="M81.1 101.6l2.4 9.4M81.6 102.1l-.2 .1 1.3 4.8M81.7 101.9l.7 2.2M81.7 101.9h-.2l1.8 6.4M81.7 101.9l4.3 16.1a19.6 19.6 0 0 1 .7 9.5M82.4 104.1h.1M82.4 104.1l.3 1.1M82.6 104.1l.7 2.5M82.6 104.1h-.2M82.7 104l.7 2.6M82.7 105.2h.1M82.7 105.2l.6 2.4"/>
<path d="M82.7 107l2.8 10.5a21.9 21.9 0 0 1 1.2 7.4M82.7 107h.1M82.7 107h-.2M83 108.2h-.2l.1 .5 .2-.1M83 109.2l.6 2M83 109.2l.5 1.8M83 106.7v-.1l.3 1.1M83 106.5l.2 .1M83.1 106.6h.2l.2 .8M83.1 106.6h.1M83.1 106.6l.5 1.5M83.3 106.6l.1 .4"/>
<path d="M83.3 106.6h.1M83.3 108.3l2.2 8.2a23.2 23.2 0 0 1 1.4 8.7l-.1 1.2M83.3 108.3h.1M83.3 109.1l-.3 .1M83.3 107.6h.1M83.3 107.6l1.5 5.7M83.4 107l.1 .4M83.4 107h.1M83.5 107.4l.4 1.7M83.5 107.4h.1M83.5 106.6l.6 2.5-.2 .1M83.5 106.6h-.2"/>
<path d="M83.5 106.6l.1 .1M83.5 111l.1 .2M83.5 111h.1M83.5 111l1.2 4.7a40.3 40.3 0 0 1 2 12l-.5 2.3M83.5 111h-.1a94.3 94.3 0 0 1 3.3 15 12.4 12.4 0 0 1-.5 4M83.6 108.1l.1 1.1M83.6 108.1l.2 1M83.6 111.2h.1M83.6 106.7h.1M83.6 106.7l.4 1.2M83.7 106.7h.1M83.7 106.7l.3 1.2"/>
<path d="M83.7 109.2l.1 .1v-.1M83.7 109.2h.1M83.8 109.1l-.1 .1M83.8 109.1v.1M83.8 109.2h.1M83.9 109.1h.1M83.9 109.1v.1M83.9 109.1h-.1M83.9 109.2h.1M83.9 109.2h-.1M84 107.9l.2 .9M84 107.9l.2 .9-.3 .3"/>
<path d="M84 107.9l-.4 .2M84.2 108.9v.2M84.8 113.3l1.5 5.5M84.8 113.3l1.2 4.3M86 117.6l.1 .1M86 117.6l.3 .9-.1-.1M86 119.3l.4 2 .2 1.9M86.1 117.7h.1M86.1 117.7h.5M86.1 117.7l.3-.1 .8 2.5M86.2 118.4h.1M86.2 118.8h.1"/>
<path d="M86.3 118.8a18 18 0 0 1 .4 9.3M86.3 118.9l.3 1.2M86.4 117.6l.2 .1M86.6 117.7l.6 2.4-.1 .1M86.6 117.7h.1M80.3 133l.1 .6 .2 .2 .2-.1M80.5 129.6h.1M80.5 129.6l.1 .1M80.5 129.6v.1M80.5 129.6l.3 .3M80.6 132.8a1.06 1.06 0 0 0 1.2 1.2M80.6 129.7h.1"/>
<path d="M80.6 129.7l.2 .2M80.6 133.8h.1M80.6 132.8a.97 .97 0 0 0 1.3 1.2M80.7 129.8l.1 .1M80.7 133.8h-.1M80.7 132l-.1 .8M80.7 133.7l.6 .3h.5M80.8 133.7h-.1M80.8 130l-.5 3 .3 .8M80.8 129.9h.1M80.8 129.9v.1M80.8 130h.1"/>
<path d="M80.8 129.9l-.5 3 .3-.1M81.9 134h.1M81.9 134h-.1M82.7 133.7v.1M82.7 133.7l-.8 .3M82.7 133.8l-.8 .2M85.7 131a4.4 4.4 0 0 1-3 2.7M85.7 131l.1 .1M85.8 131.1a4.5 4.5 0 0 1-3.1 2.7M85.8 130.9v.2M86.1 129.9l-.4 1.1M86.2 130h.1"/>
<path d="M86.2 130l-.4 .9M86.6 123.4h.1M86.6 123.4v1.1M86.6 123.2l.1 .2M86.7 120.5h.1M86.8 120.3h.1M86.8 120.3l-.1 .2M86.8 120.3l-.1 .1M87.1 124.6l.3 1M87.1 124.9l.2 .8M87.1 120.2l-.5-1.8-.3 .1 .5 1.8M87.1 120.2l-.3 .1"/>
<path d="M87.3 125.7h.1M87.3 125.7h-.2M87.4 125.5l-.3-.9 .3 1M87.4 125.6h.1M87.4 125.6h-.1"/>
</g>
<text font-size="8" x="67.4" y="30.6">SS-660 (개폐)</text>
<text font-size="4" x="61.9" y="192.1">※주의: 비데 개폐높이 포함, 설치부위 도기허용차는 ±5%이므로 반드시 실측 확인 후 시공하십시오.</text>
<g font-size="2.5">
<text x="157.8" y="22.2">KS L1551위생도기 기준에 따라</text>
<text x="158" y="25.3">실 제품 치수는 아래와 같은 도기 허용공차 내에서 변할 수 있습니다.</text>
<text x="158" y="28.4">① 40mm미만 : ±2mm</text>
<text x="187.8" y="28.4">(KS)</text>
<text x="158" y="31.5">② 40mm이상 : ±5%</text>
<text x="158" y="34.6">③ 최대 허용공차 : ±25mm</text>
<text x="188.1" y="31.5">(KS)</text>
<text x="189" y="34.6">(KS)</text>
<text x="157.7" y="37.8">※정확한 시공을 위해서 반드시 제품 사이즈를 실측하고 시공하여 주시기 바랍니다.</text>
<text x="158" y="43.8">예시) 길이 680mm는 655~705mm까지의 치수 허용차를 가집니다.</text>
<text x="86.1" y="50.3">680</text>
<text x="86.2" y="98.3">720</text>
<text x="91.9" y="122.7">SS-660</text>
<text x="92" y="126.3">TFT-660L</text>
<text x="127.9" y="149">DL P4010</text>
<text x="88.5" y="154.6">TFC-722N</text>
<text x="93.4" y="172.7">TFC-202VN</text>
<text x="72.5" y="175.8">285</text>
<text x="72.1" y="180.4">305</text>
<text x="85.4" y="184.5">700</text>
</g>
<g font-size="2.4">
<text x="119.3" y="71.4">400</text>
<text x="56.3" y="80">250</text>
<text x="49" y="135.6">955</text>
<text x="54.7" y="148.8">575</text>
<text x="124.8" y="144.1">710</text>
<text x="118.2" y="155.6">380</text>
<text x="58.7" y="163.6">150</text>
</g>
<g font-size="2.2">
<text x="92.3" y="179.6">VN 100 SDR33</text>
<text x="92.1" y="182.3">(구 VG2 100 염비관)</text>
</g>
<g font-size="2">
<text x="56.5" y="95.2">(15A)</text>
<text x="56.5" y="92.7">R1/2</text>
</g>
</svg>
